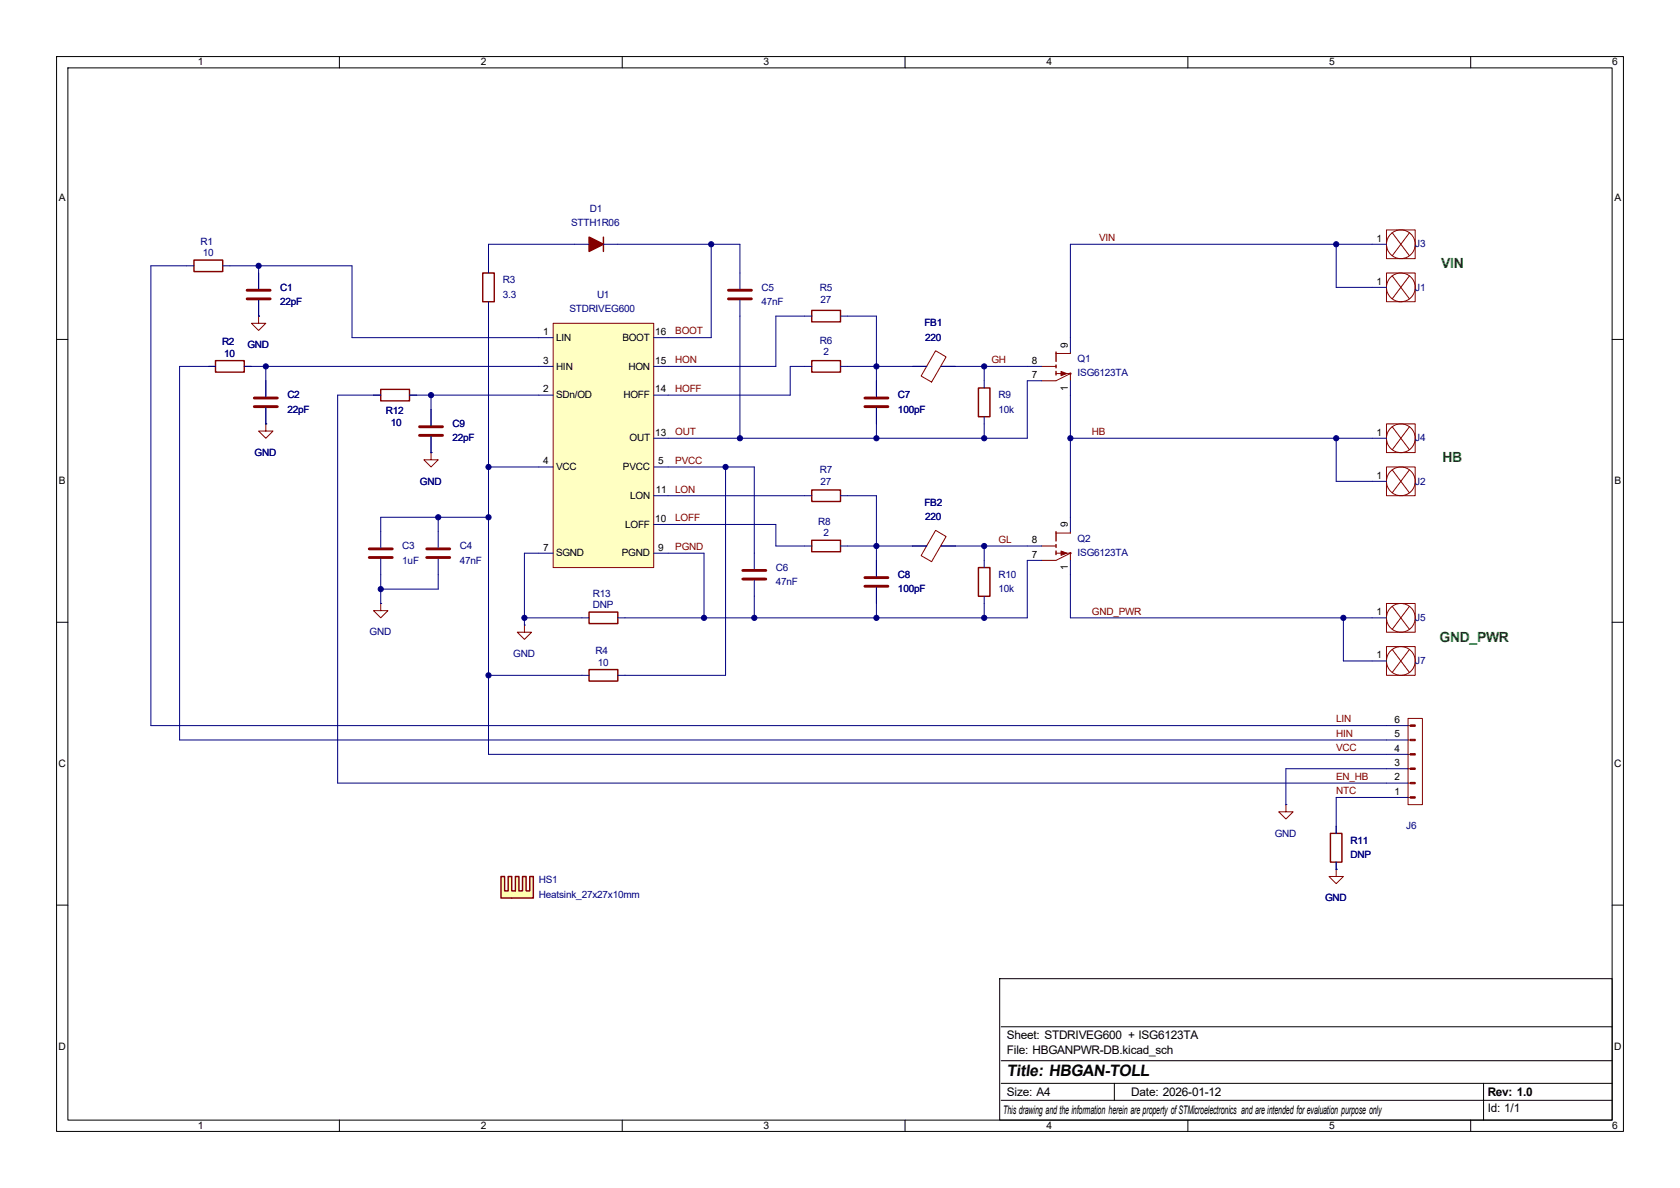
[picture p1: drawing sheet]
<svg xmlns="http://www.w3.org/2000/svg" width="297mm" height="210mm" viewBox="0 0 297 210" stroke-linecap="round" stroke-linejoin="round" font-family="sans-serif">
<g fill="none" stroke="#000" stroke-width=".18">
<path d="M10 10h277v190h-277zM12 12h273v186h-273zM60 10v2M110 10v2M160 10v2M210 10v2M260 10v2M10 60h2M285 60h2M10 110h2M285 110h2M10 160h2"/>
<path d="M176.7 173h108.3v25h-108.3zM285 160h2M60 198v2M110 198v2M160 198v2M177 194.5h108M177 191.5h108M177 187.5h108M177 181.5h108M197 191.5v3M210 198v2M260 198v2"/>
<path d="M262.3 191.5v6.5"/>
</g>
<path d="M43.7 51.3h4.1M43.7 52.8h4.1M45 70.4h4M45 71.9h4M65.3 97h4M65.3 98.6h4M75.4 97h4.1M75.4 98.6h4.1M152.9 102.1h4.1M152.9 103.6h4.1" fill="none" stroke="#840000" stroke-width=".51"/>
<g fill="none" stroke="#000084" stroke-width=".18">
<path d="M33 47h1.3M39.4 47h1.2M45.7 55.9h.1M45.7 48.3v2.8M45.7 53.1v2.8M189.2 59.7v2.5M242.6 43.2h2.5M242.6 50.8h2.5M36.8 64.8h1.3M43.2 64.8h1.2M47 74.9h.1M47 67.3v2.8"/>
<path d="M47 72.1v2.8M66 69.9h1.3M72.4 69.9h1.3M181.6 64.8h2.5M181.6 67.3h2.5M189.2 67.3v2.6M242.6 77.5h2.5M67.3 94v2.8M67.3 98.8v2.8M77.5 94v2.8M77.5 98.8v2.8M154.9 99.1v2.8"/>
<path d="M174 99.1v1.2M181.6 99.1h2.5M181.6 96.5h2.5M189.2 91.4v2.6M189.2 99.1v2.5M102.9 119.4h1.2M109.2 119.4h1.3M154.9 103.9v2.8M174 105.4v1.3M242.6 109.2h2.5M245.1 138.4h3.8M245.1 135.9h3.8"/>
<path d="M245.1 133.4h3.8M245.1 130.8h3.8M245.1 128.3h3.8M227.3 142.2h.1M236.2 153.7h.1M236.2 146.1v1.2M236.2 152.4v1.3M245.1 141h3.8"/>
</g>
<path d="M34.3 46h5.1v2h-5.1zM38.1 63.8h5.1v2h-5.1zM67.3 68.8h5.1v2.1h-5.1zM186.7 62.2v1.7M186.7 64.5v.5M186.7 65.7v.6M186.7 94v1.6M186.7 96.3v.5M186.7 97.4v.6M104.1 118.4h5.1v2h-5.1zM173 100.3h2v5.1h-2zM235.2 147.3h2v5.1h-2z" fill="none" stroke="#840000" stroke-width=".25"/>
<g fill="none" stroke="#840000" stroke-width=".18">
<path d="M45.7 55.9v1.3h1.3l-1.3 1.2-1.3-1.2h1.3M245.1 40.6h5.1v5.1h-5.1zM245.1 48.3h5.1v5h-5.1zM246.1 41.1l3.1 4.1M246.1 48.8l3.1 4M249.2 41.1l-3.1 4.1M249.2 48.8l-3.1 4M47 74.9v1.3h1.3l-1.3 1.3-1.3-1.3h1.3M184.1 64.8h2.6M186.7 66h2.5M189.2 66l-2.5 1.3h-2.6M189.2 62.2v.3h-2.5"/>
<path d="M189.2 66v1.3M245.1 74.9h5.1v5.1h-5.1zM246.1 75.4l3.1 4.1M249.2 75.4l-3.1 4.1M184.1 96.5h2.6M186.7 97.8h2.5M189.2 94v.2h-2.5M189.2 97.8v1.3M189.2 97.8l-2.5 1.3h-2.6M245.1 106.7h5.1v5.1h-5.1zM246.1 107.2l3.1 4.1M249.2 107.2l-3.1 4.1"/>
<path d="M248.9 127h2.6v15.2h-2.6zM248.9 138.4h.4M248.9 135.9h.4M248.9 133.4h.4M248.9 130.8h.4M248.9 128.3h.4M227.3 142.2v1.3h1.3l-1.3 1.3-1.2-1.3h1.2M236.2 153.7v1.2h1.3l-1.3 1.3-1.3-1.3h1.3M248.9 141h.4"/>
<circle cx="247.6" cy="43.2" r="2.54"/>
<circle cx="247.6" cy="50.8" r="2.54"/>
<circle cx="189.2" cy="66" r=".13"/>
<circle cx="247.6" cy="77.5" r="2.54"/>
<circle cx="189.2" cy="97.8" r=".13"/>
<circle cx="247.6" cy="109.2" r="2.54"/>
</g>
<g fill="#840000" stroke="#840000" stroke-width=".18">
<path d="M187.6 65.7l1 .3-1 .4z"/>
<path d="M249.3 140.8h.9v.3h-.9z"/>
<path d="M249.3 138.3h.9v.3h-.9z"/>
<path d="M249.3 135.8h.9v.2h-.9z"/>
<path d="M249.3 133.2h.9v.3h-.9z"/>
<path d="M249.3 130.7h.9v.2h-.9z"/>
<path d="M249.3 128.1h.9v.3h-.9z"/>
<path d="M187.6 97.4l1 .4-1 .4z"/>
</g>
<g fill="#ffffaf">
<path d="M88.6 154.9h.6v2.6h.6v-2.6h.7v2.6h.6l-.6 1.3h-1.9z"/>
<path d="M91.1 154.9h.6v2.6h.7v-2.6h.6v2.6h.6v-2.6h.7v3.9h-3.8l.6-1.3z"/>
</g>
<path d="M143.5 95.5h5.1v2h-5.1zM88.6 154.9h.6v2.6h.6v-2.6h.7v2.6h.6v-2.6h.6v2.6h.7v-2.6h.6v2.6h.6v-2.6h.7v3.9h-5.7z" fill="none" stroke="#840000" stroke-width=".25"/>
<path d="M74.2 75.4h4M74.2 77h4M131.3 100.8h4.1M131.3 102.4h4.1" fill="none" stroke="#840000" stroke-width=".51"/>
<g fill="none" stroke="#000084" stroke-width=".18">
<path d="M76.2 72.4v2.8M76.2 77.2v2.8M76.2 80h.1M133.3 97.8v2.8M142.2 96.5h1.3M148.6 96.5h1.3M161.3 96.5h2.5M166.4 96.5h2.5M242.6 85.1h2.5M67.3 106.7h.1M92.7 110.5h.1M133.3 102.6v2.8"/>
<path d="M242.6 116.8h2.5"/>
</g>
<g fill="none" stroke="#840000" stroke-width=".18">
<path d="M76.2 80v1.3h1.3l-1.3 1.3-1.3-1.3h1.3M163.8 96.5h.1M165.4 93.8l1.9 1-2.6 4.5-1.9-1.1zM166.3 96.5h.1M245.1 82.6h5.1v5h-5.1zM246.1 83.1l3.1 4M249.2 83.1l-3.1 4M67.3 106.7v1.3h1.3l-1.3 1.2-1.3-1.2h1.3M92.7 110.5v1.3h1.3l-1.3 1.2-1.3-1.2h1.3M245.1 114.3h5.1v5.1h-5.1zM246.1 114.8l3.1 4.1M249.2 114.8l-3.1 4.1"/>
<circle cx="247.6" cy="85.1" r="2.54"/>
<circle cx="247.6" cy="116.8" r="2.54"/>
</g>
<path d="M97.8 57.2h17.8v43.1h-17.8z" fill="#ffffc2"/>
<path d="M97.8 57.2h17.8v43.1h-17.8zM104.1 43.2h2.6M163.8 64.8h.1M165.4 62l1.9 1.1-2.6 4.4-1.9-1zM166.3 64.8h.1" fill="none" stroke="#840000" stroke-width=".18"/>
<g fill="none" stroke="#000084" stroke-width=".18">
<path d="M45.7 55.9h.1M45.7 48.3v2.8M45.7 53.1v2.8M86.4 47v1.3M86.4 53.3v1.3M95.2 59.7h2.6M101.6 43.2h2.5M106.7 43.2h2.5M115.6 59.7h2.5M130.8 48.3v2.8M130.8 53.1v2.8M142.2 55.9h1.3"/>
<path d="M148.6 55.9h1.3M36.8 64.8h1.3M43.2 64.8h1.2M47 74.9h.1M47 67.3v2.8M47 72.1v2.8M66 69.9h1.3M72.4 69.9h1.3M76.2 72.4v2.8M76.2 77.2v2.8M95.2 69.9h2.6M95.2 64.8h2.6"/>
<path d="M115.6 69.9h2.5M115.6 64.8h2.5M115.6 77.5h2.5M142.2 64.8h1.3M148.6 64.8h1.3M154.9 67.3v2.8M154.9 72.1v2.8M161.3 64.8h2.5M166.4 64.8h2.5M174 67.3v1.3M174 73.7v1.2M76.2 80h.1"/>
<path d="M95.2 82.6h2.6M95.2 97.8h2.6M115.6 82.6h2.5M115.6 97.8h2.5M115.6 92.7h2.5M115.6 87.6h2.5M142.2 87.6h1.3M148.6 87.6h1.3M154.9 99.1v2.8M161.3 96.5h2.5M166.4 96.5h2.5M102.9 109.2h1.2"/>
<path d="M109.2 109.2h1.3M154.9 103.9v2.8M236.2 153.7h.1M236.2 146.1v1.2M236.2 152.4v1.3"/>
</g>
<path d="M85.3 48.3h2.1v5h-2.1zM106.7 41.9v2.6M143.5 54.9h5.1v2h-5.1zM143.5 63.8h5.1v2h-5.1zM173 68.6h2v5.1h-2zM143.5 86.6h5.1v2h-5.1zM104.1 108.2h5.1v2h-5.1z" fill="none" stroke="#840000" stroke-width=".25"/>
<path d="M128.8 51.3h4M128.8 52.8h4M152.9 70.4h4.1M152.9 71.9h4.1" fill="none" stroke="#840000" stroke-width=".51"/>
<path d="M104.1 41.9l2.6 1.3-2.6 1.3z" fill="#840000" stroke="#840000" stroke-width=".25"/>
<g fill="none" stroke="#000080" stroke-width=".18">
<path d="M33 47h-6.3v81.3h218.4M40.6 47h21.6v12.7h33M45.7 47v1.3M86.4 54.6v78.8h158.7M101.6 43.2h-15.2v3.8M109.2 43.2h21.6v5.1M125.7 43.2v16.5h-7.6M130.8 55.9v21.6M142.2 55.9h-5v8.9h-19.1M149.9 55.9h5v11.4M236.2 43.2v7.6h6.4M242.6 43.2h-53.4v16.5"/>
<path d="M36.8 64.8h-5.1v66h213.4M44.4 64.8h50.8M47 64.8v2.5M66 69.9h-6.3v68.5h185.4M73.7 69.9h21.5M76.2 69.9v2.5M142.2 64.8h-2.5v5.1h-21.6M149.9 64.8h11.4M154.9 74.9v2.6M168.9 64.8h12.7M174 64.8v2.5M174 74.9v2.6"/>
<path d="M181.6 67.3v10.2h-63.5M189.2 77.5h53.4M189.2 69.9v21.5M236.2 77.5v7.6h6.4M77.5 91.4v2.6M86.4 91.4h-19.1v2.6M86.4 82.6h8.8M95.2 97.8h-2.5v12.7M118.1 82.6h15.2v15.2M118.1 92.7h19.1v3.8h5M118.1 87.6h24.1M118.1 97.8h6.4v11.4"/>
<path d="M128.3 82.6v36.8h-17.8M149.9 87.6h5v11.5M149.9 96.5h11.4M168.9 96.5h12.7M174 96.5v2.6M181.6 99.1v10.1h-71.1M67.3 101.6v5.1M77.5 101.6v2.5h-10.2M86.4 119.4h16.5M92.7 109.2h10.2M133.3 105.4v3.8M154.9 106.7v2.5"/>
<path d="M174 106.7v2.5M189.2 101.6v7.6h53.4M237.5 109.2v7.6h5.1M245.1 135.9h-17.8v6.3M245.1 141h-8.9v5.1"/>
</g>
<g fill="#000080" stroke="#000080" stroke-width=".18">
<circle cx="174" cy="109.2" r=".46"/>
<circle cx="174" cy="96.5" r=".46"/>
<circle cx="236.2" cy="43.2" r=".46"/>
<circle cx="86.4" cy="82.6" r=".46"/>
<circle cx="47" cy="64.8" r=".46"/>
<circle cx="76.2" cy="69.9" r=".46"/>
<circle cx="45.7" cy="47" r=".46"/>
<circle cx="67.3" cy="104.1" r=".46"/>
<circle cx="133.3" cy="109.2" r=".46"/>
<circle cx="154.9" cy="109.2" r=".46"/>
<circle cx="124.5" cy="109.2" r=".46"/>
<circle cx="154.9" cy="77.5" r=".46"/>
<circle cx="86.4" cy="119.4" r=".46"/>
<circle cx="77.5" cy="91.4" r=".46"/>
<circle cx="128.3" cy="82.6" r=".46"/>
<circle cx="130.8" cy="77.5" r=".46"/>
<circle cx="92.7" cy="109.2" r=".46"/>
<circle cx="86.4" cy="91.4" r=".46"/>
<circle cx="125.7" cy="43.2" r=".46"/>
<circle cx="189.2" cy="77.5" r=".46"/>
<circle cx="154.9" cy="64.8" r=".46"/>
<circle cx="154.9" cy="96.5" r=".46"/>
<circle cx="174" cy="64.8" r=".46"/>
<circle cx="174" cy="77.5" r=".46"/>
<circle cx="237.5" cy="109.2" r=".46"/>
<circle cx="236.2" cy="77.5" r=".46"/>
</g>
<text font-size="2.8" x="178" y="190.2">Title: HBGAN-TOLL</text>
<g font-size="2.5" fill="#008000">
<text x="254.8" y="47.4">VIN</text>
<text x="255" y="81.7">HB</text>
<text x="254.5" y="113.4">GND_PWR</text>
</g>
<g font-size="2.1">
<text x="178" y="183.7">Sheet: STDRIVEG600 + ISG6123TA</text>
<text x="178" y="186.4">File: HBGANPWR-DB.kicad_sch</text>
<text x="177.4" y="196.9">This drawing and the information herein are property ofSTMicroelectronics and are intended forevaluation purpose only</text>
<text x="178" y="193.8">Size: A4</text>
<text x="200" y="193.8">Date: 2026-01-12</text>
<text x="263" y="193.8">Rev: 1.0</text>
<text x="263" y="196.6">Id: 1/1</text>
</g>
<g font-size="1.8">
<text x="35" y="11.6">1</text>
<text x="85" y="11.6">2</text>
<text x="135" y="11.6">3</text>
<text x="185" y="11.6">4</text>
<text x="235" y="11.6">5</text>
<text x="285" y="11.6">6</text>
<text x="10.4" y="35.6">A</text>
<text x="285.4" y="35.6">A</text>
<text x="243.3" y="42.7">1</text>
<text x="243.3" y="50.3">1</text>
<text x="96" y="59.2">1</text>
<text x="115.9" y="59.2">16</text>
<text x="96" y="64.3">3</text>
<text x="98.3" y="60.3">LIN</text>
<text x="98.3" y="65.3">HIN</text>
<text x="110" y="60.3">BOOT</text>
<text x="111.1" y="65.3">HON</text>
<text x="115.9" y="64.3">15</text>
<text x="182.4" y="64.3">8</text>
<text x="188.8" y="61.5" transform="rotate(-90 188.8 61.5)">9</text>
<text x="96" y="69.4">2</text>
<text x="98.3" y="70.4">SDn/OD</text>
<text x="110.2" y="70.4">HOFF</text>
<text x="115.9" y="69.4">14</text>
<text x="182.4" y="66.8">7</text>
<text x="188.8" y="69.1" transform="rotate(-90 188.8 69.1)">1</text>
<text x="115.9" y="77">13</text>
<text x="243.3" y="77">1</text>
<text x="96" y="82.1">4</text>
<text x="98.3" y="83.1">VCC</text>
<text x="110.1" y="83.1">PVCC</text>
<text x="111.3" y="78">OUT</text>
<text x="116.3" y="82.1">5</text>
<text x="10.4" y="85.6">B</text>
<text x="111.4" y="88.2">LON</text>
<text x="115.9" y="87.2">11</text>
<text x="243.3" y="84.6">1</text>
<text x="285.4" y="85.6">B</text>
<text x="110.5" y="93.3">LOFF</text>
<text x="115.9" y="92.2">10</text>
<text x="188.8" y="93.2" transform="rotate(-90 188.8 93.2)">9</text>
<text x="96" y="97.3">7</text>
<text x="98.3" y="98.4">SGND</text>
<text x="109.9" y="98.4">PGND</text>
<text x="116.3" y="97.3">9</text>
<text x="182.4" y="98.6">7</text>
<text x="182.4" y="96.1">8</text>
<text x="188.8" y="100.8" transform="rotate(-90 188.8 100.8)">1</text>
<text x="243.3" y="108.8">1</text>
<text x="243.3" y="116.4">1</text>
<text x="246.5" y="130.3">5</text>
<text x="246.5" y="127.8">6</text>
<text x="10.3" y="135.6">C</text>
<text x="246.5" y="138">2</text>
<text x="246.5" y="135.4">3</text>
<text x="246.5" y="132.9">4</text>
<text x="285.3" y="135.6">C</text>
<text x="246.5" y="140.5">1</text>
<text x="10.3" y="185.6">D</text>
<text x="285.3" y="185.6">D</text>
<text x="35" y="199.6">1</text>
<text x="85" y="199.6">2</text>
<text x="135" y="199.6">3</text>
<text x="185" y="199.6">4</text>
<text x="235" y="199.6">5</text>
<text x="285" y="199.6">6</text>
</g>
<g font-size="1.8" fill="#000084">
<text x="101" y="39.9">STTH1R06</text>
<text x="35.8" y="45.3">10</text>
<text x="49.5" y="53.9">22pF</text>
<text x="88.9" y="52.6">3.3</text>
<text x="134.6" y="53.9">47nF</text>
<text x="145.1" y="53.6">27</text>
<text x="100.7" y="55.2">STDRIVEG600</text>
<text x="39.7" y="63">10</text>
<text x="43.7" y="61.5">GND</text>
<text x="145.6" y="62.8">2</text>
<text x="163.6" y="60.3">220</text>
<text x="190.5" y="66.5">ISG6123TA</text>
<text x="50.8" y="73">22pF</text>
<text x="69.1" y="75.2">10</text>
<text x="158.7" y="73">100pF</text>
<text x="176.5" y="73">10k</text>
<text x="45" y="80.6">GND</text>
<text x="80" y="78">22pF</text>
<text x="74.2" y="85.7">GND</text>
<text x="145.1" y="85.7">27</text>
<text x="145.6" y="94.8">2</text>
<text x="163.6" y="92">220</text>
<text x="71.1" y="99.6">1uF</text>
<text x="81.3" y="99.6">47nF</text>
<text x="190.5" y="98.3">ISG6123TA</text>
<text x="104.8" y="107.5">DNP</text>
<text x="137.2" y="103.4">47nF</text>
<text x="158.7" y="104.7">100pF</text>
<text x="176.5" y="104.7">10k</text>
<text x="65.3" y="112.3">GND</text>
<text x="90.7" y="116.1">GND</text>
<text x="105.7" y="117.7">10</text>
<text x="225.4" y="147.9">GND</text>
<text x="238.8" y="151.7">DNP</text>
<text x="95.2" y="158.7">Heatsink_27x27x10mm</text>
<text x="234.2" y="159.3">GND</text>
</g>
<g font-size="1.8" fill="#000080">
<text x="104.3" y="37.4">D1</text>
<text x="35.4" y="43.2">R1</text>
<text x="250.2" y="43.7">J3</text>
<text x="49.5" y="51.4">C1</text>
<text x="88.9" y="50.1">R3</text>
<text x="105.5" y="52.6">U1</text>
<text x="134.6" y="51.4">C5</text>
<text x="144.9" y="51.4">R5</text>
<text x="250.2" y="51.4">J1</text>
<text x="163.4" y="57.7">FB1</text>
<text x="39.3" y="61">R2</text>
<text x="144.9" y="60.8">R6</text>
<text x="190.5" y="64">Q1</text>
<text x="50.8" y="70.4">C2</text>
<text x="158.7" y="70.4">C7</text>
<text x="176.5" y="70.4">R9</text>
<text x="68.2" y="73.2">R12</text>
<text x="80" y="75.5">C9</text>
<text x="144.9" y="83.6">R7</text>
<text x="250.2" y="78">J4</text>
<text x="163.4" y="89.5">FB2</text>
<text x="250.2" y="85.7">J2</text>
<text x="144.7" y="92.8">R8</text>
<text x="190.5" y="95.7">Q2</text>
<text x="71.1" y="97.1">C3</text>
<text x="81.3" y="97.1">C4</text>
<text x="137.2" y="100.9">C6</text>
<text x="104.8" y="105.5">R13</text>
<text x="158.7" y="102.2">C8</text>
<text x="176.5" y="102.2">R10</text>
<text x="250.2" y="109.8">J5</text>
<text x="105.3" y="115.6">R4</text>
<text x="250.2" y="117.4">J7</text>
<text x="238.8" y="149.2">R11</text>
<text x="248.6" y="146.6">J6</text>
<text x="95.2" y="156.1">HS1</text>
</g>
<g font-size="1.8" fill="#840000">
<text x="194.3" y="42.6">VIN</text>
<text x="119.4" y="59.1">BOOT</text>
<text x="119.4" y="64.2">HON</text>
<text x="175.3" y="64.2">GH</text>
<text x="119.4" y="69.3">HOFF</text>
<text x="119.4" y="76.9">OUT</text>
<text x="193" y="76.9">HB</text>
<text x="119.4" y="82">PVCC</text>
<text x="119.4" y="87.1">LON</text>
<text x="119.4" y="92.1">LOFF</text>
<text x="176.5" y="96">GL</text>
<text x="119.4" y="97.2">PGND</text>
<text x="193" y="108.7">GND_PWR</text>
<text x="236.2" y="130.2">HIN</text>
<text x="236.2" y="127.7">LIN</text>
<text x="236.2" y="132.8">VCC</text>
<text x="236.2" y="137.9">EN_HB</text>
<text x="236.2" y="140.4">NTC</text>
</g>
</svg>
